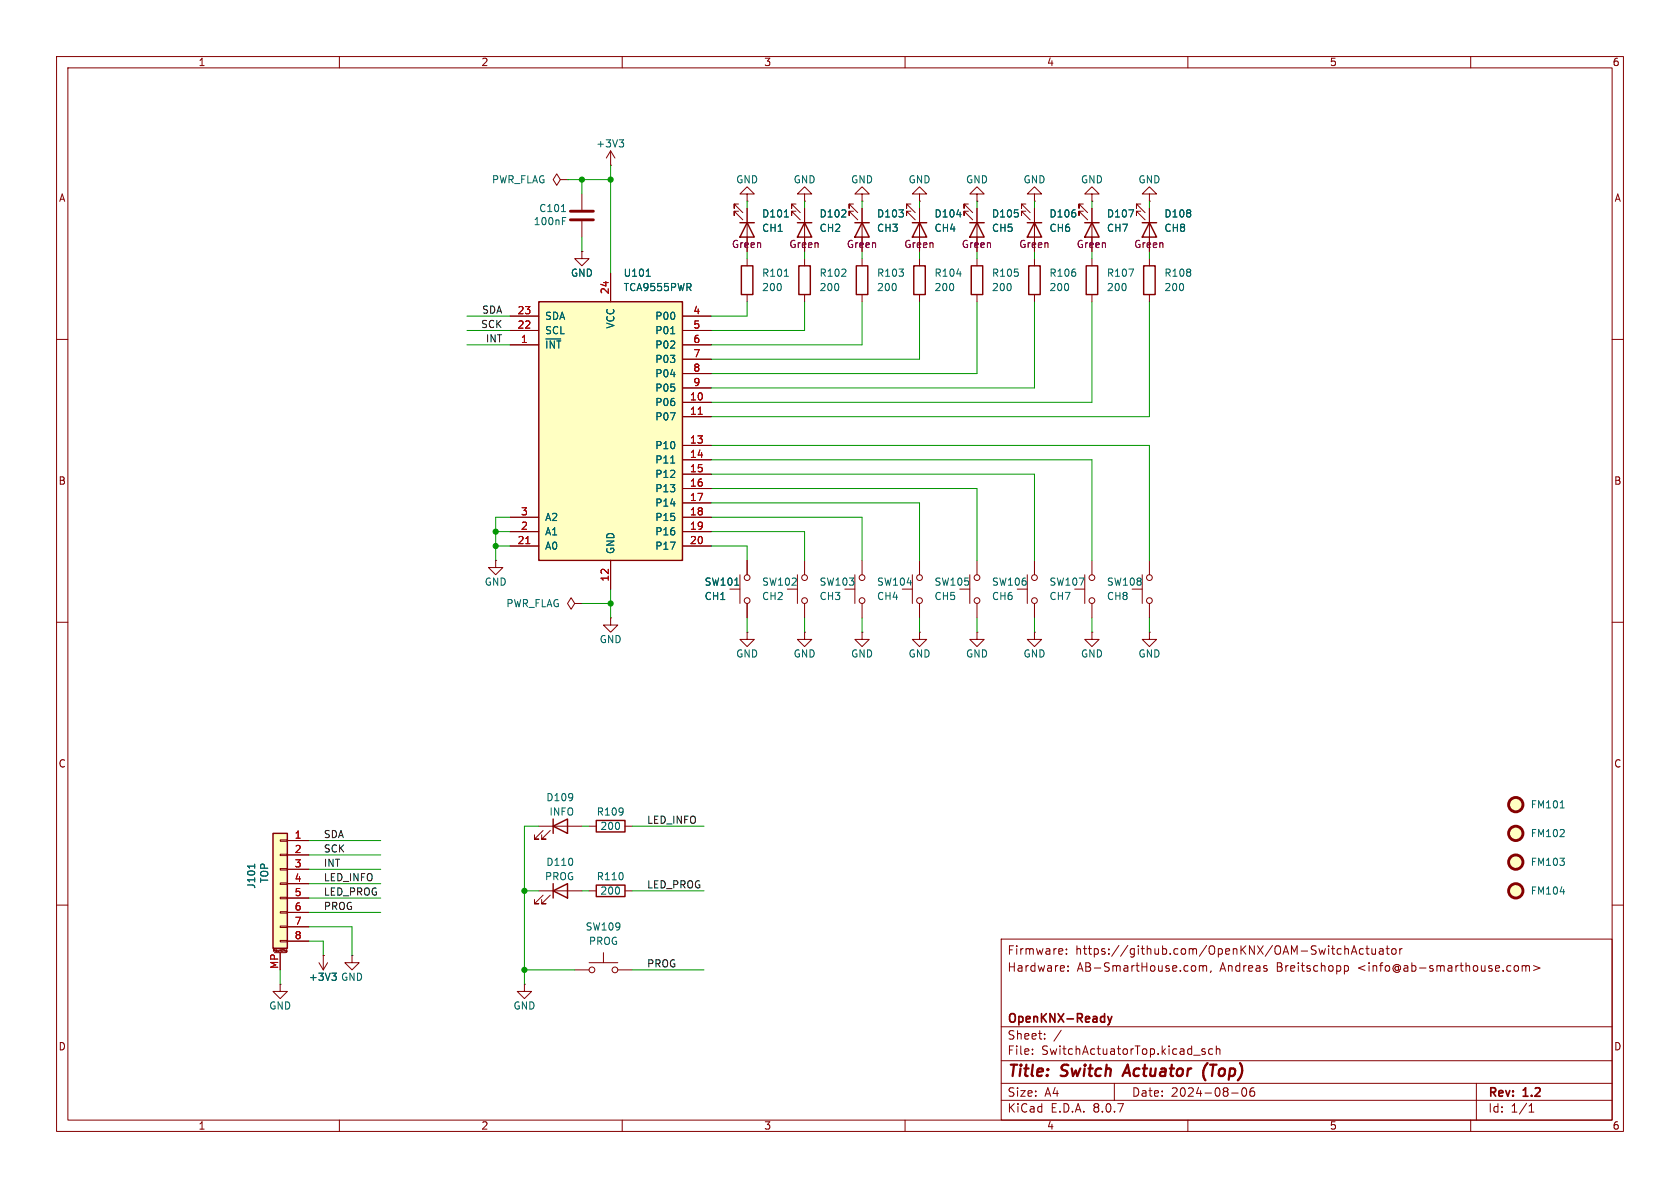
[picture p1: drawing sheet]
<svg xmlns="http://www.w3.org/2000/svg" width="297mm" height="210mm" viewBox="0 0 297 210" stroke-linecap="round" stroke-linejoin="round" font-family="sans-serif">
<g fill="none" stroke="#840000" stroke-width=".18">
<path d="M10 10h277v190h-277zM12 12h273v186h-273zM60 10v2M110 10v2M160 10v2M210 10v2M260 10v2M130.6 36.1h-.8v.7v-.7l1.5 1.5M130.6 37.3h-.8v.8v-.8l1.5 1.6M132.1 34.3h1.2l-1.2-1.3-1.3 1.3h1.3v1.3M132.1 35.6h.1M132.1 36.8v7.7"/>
<path d="M140.7 36.1h-.7v.7v-.7l1.5 1.5M140.7 37.3h-.7v.8v-.8l1.5 1.6M142.2 34.3h1.3l-1.3-1.3-1.2 1.3h1.2v1.3M142.2 35.6h.1M142.2 36.8v7.7M150.9 36.1h-.8v.7v-.7l1.5 1.5M150.9 37.3h-.8v.8v-.8l1.5 1.6M152.4 34.3h1.3l-1.3-1.3-1.3 1.3h1.3v1.3M152.4 35.6h.1M152.4 36.8v7.7M162.6 34.3h1.2l-1.2-1.3-1.3 1.3h1.3v1.3M162.6 35.6h.1"/>
<path d="M191.5 36.1h-.7v.7v-.7l1.5 1.5M191.5 37.3h-.7v.8v-.8l1.5 1.6M193 36.8v7.7M203.2 34.3h1.3l-1.3-1.3-1.3 1.3h1.3v1.3M203.2 35.6h.1M132.1 45.7v1.3M132.1 52.1v1.2M142.2 45.7v1.3M142.2 52.1v1.2M152.4 45.7v1.3M152.4 52.1v1.2M203.2 45.7v1.3"/>
<path d="M203.2 52.1v1.2M10 60h2M285 60h2M87.6 99.1v1.2h1.3l-1.3 1.3-1.2-1.3h1.2M87.6 99.1h.1M132.1 99.1v2.5M172.7 99.1v2.5M182.9 99.1v2.5M10 110h2M107.9 109.2v1.3h1.3l-1.3 1.3-1.2-1.3h1.2M107.9 109.2h.1M129 104.1h1.8"/>
<path d="M130.8 101.6v5.1M132.1 106.7v2.5M152.4 111.8v1.2h1.3l-1.3 1.3-1.3-1.3h1.3M152.4 111.8h.1M171.4 101.6v5.1M172.7 111.8v1.2h1.3l-1.3 1.3-1.3-1.3h1.3M172.7 111.8h.1M172.7 106.7v2.5M181.6 101.6v5.1M182.9 106.7v2.5M285 110h2M95.2 157.5h7.7"/>
<path d="M96 158.2l-1.5 1.6h.7h-.7v-.8M97.3 158.2l-1.5 1.6h.7h-.7v-.8M104.1 157.5h1.3M110.5 157.5h1.3M10 160h2M49.5 174v1.3h1.3l-1.3 1.2-1.2-1.2h1.2M49.5 174h.1M56.4 170.2l.7 1.3M57.1 168.9h.1M57.1 168.9v2.6M57.9 170.2l-.8 1.3M62.2 168.9v1.3h1.3l-1.3 1.3-1.2-1.3h1.2"/>
<path d="M62.2 168.9h.1M92.7 174v1.3h1.3l-1.3 1.2-1.3-1.2h1.3M92.7 174h.1M101.6 171.5h2.5M104.1 170.2h5.1M106.7 168.4v1.8M109.2 171.5h2.6M177 166h108v32h-108zM187.8 167.8l.1 .3-.7 .1M188.5 168.6v.1M188.5 167.8v.1M188.8 171.6v.1"/>
<path d="M188.8 170.8v.1M211.1 170.7l.3 .3v.4l-.3 .3M212 170.8l.5-.1 .2 .2M212 170.7v1M212.7 170.9l.2-.2 .3 .1 .1 .9M212.7 170.9v.8M214.1 171.6l-.1 .3M237.7 170.8l.4-.1 .3 .3v.4l-.2 .2h-.5M237.7 170.7v1.5M237.7 167.8l.3-.1 .3 .1 .1 .9M237.7 167.2v1.5M238.9 168.7l.5-1.5 .5 1.5"/>
<path d="M239 168.3h.7M241 167.8l-.4-.1-.3 .3v.4l.2 .2h.5M241.5 167.7h.5M241.7 167.2v1.3l.3 .2M242.5 167.7l.1 .9 .4 .1 .2-.1M243.2 167.7v1M243.9 167.8h.6v.9M244.5 168.1h-.5a.29 .29 0 0 0-.2 .3 .29 .29 0 0 0 .2 .3l.5-.1M245 167.7h.6M245.2 167.2v1.3l.4 .2M246.2 167.8l.3-.1 .3 .3v.4l-.3 .3-.3-.1-.2-.2v-.4zM247.5 167.7v1"/>
<path d="M247.9 167.7l-.3 .1-.1 .2M267.8 170.8l.4-.1 .3 .3v.4l-.3 .3-.4-.1-.1-.2v-.4zM269.1 170.8l.4-.1 .2 .2M269.1 170.7v1M269.7 170.9l.3-.2 .3 .1 .1 .9M269.7 170.9v.8M271.1 170.7l1.1 .4-1.1 .5M285 160h2M60 198v2M110 198v2M160 198v2M177 194.5h108"/>
<path d="M177 191.5h108M177 187.5h108M177 181.5h108M182.5 186.3v.1M182.5 185.5v.1M184.7 183.6v.1M184.7 182.8v.1M187.6 182.1l-1.3 2M197 191.5v3M210 198v2M211 186.5h1.2M213 185.5l-.3-.1-.2 .2v.2l.5 .2v.3h-.5"/>
<path d="M214.4 185.5l-.4-.1-.3 .3v.4l.1 .2h.6M215 185.5l.2-.1 .4 .1 .1 .9M215 184.9v1.5M217.7 193.2h1.2M219.7 192.4a.81 .81 0 0 0 .3 1.4l.2-.1 .2-.5-.2-.8M221.2 192.4a1.17 1.17 0 0 0-.1 1.3h.6l.1-.5-.3-.3h-.4l-.1 .3M260 198v2M261 191.5v6.5M270.3 196.6h.9M270.3 195.5l.4-.4v1.5"/>
<circle cx="132.1" cy="106.2" r=".51"/>
<circle cx="132.1" cy="102.1" r=".51"/>
<circle cx="172.7" cy="102.1" r=".51"/>
<circle cx="172.7" cy="106.2" r=".51"/>
<circle cx="182.9" cy="102.1" r=".51"/>
<circle cx="182.9" cy="106.2" r=".51"/>
<circle cx="104.6" cy="171.5" r=".51"/>
<circle cx="108.7" cy="171.5" r=".51"/>
</g>
<path d="M199.4 188.2l-1 2M213.5 187.9a2.35 2.35 0 0 0-.4 3.1" fill="none" stroke="#840000" stroke-width=".4"/>
<path d="M195.8 179.7l.4 1M196.6 179.7l-.4 1M196.2 180.7l-.1 .3-.3 .2" fill="none" stroke="#840000" stroke-width=".3"/>
<path d="M138.7 38.4h.7M199.6 37.1h.8l-.5 1.3M138.7 48.8h.7M129.9 103.4h.7M58.7 172h.7l-.4 .5M59.2 172.5l.2 .3v.3l-.2 .2" fill="none" stroke="#006464" stroke-width=".18"/>
<g fill="none" stroke="#840000" stroke-width=".25">
<path d="M130.8 39.4h2.5M132.1 39.4l1.2 2.5h-2.5zM141 39.4h2.5M142.2 39.4l1.3 2.5h-2.5zM151.1 39.4h2.6M152.4 39.4l1.3 2.5h-2.6zM191.8 39.4h2.5M193 39.4l1.3 2.5h-2.5zM131.1 47h2v5.1h-2zM141.2 47h2.1v5.1h-2.1zM151.4 47h2v5.1h-2zM202.2 47h2v5.1h-2z"/>
<path d="M97.8 157.5l2.5-1.3v2.6zM97.8 156.2v2.6M105.4 156.5h5.1v2h-5.1z"/>
</g>
<path d="M95.2 53.3h25.4v45.8h-25.4z" fill="#ffffc2"/>
<path d="M95.2 53.3h25.4v45.8h-25.4z" fill="none" stroke="#840000" stroke-width=".25"/>
<g fill="none" stroke="#840000" stroke-width=".18">
<path d="M90.2 58.4h5M90.2 55.9h5M107.9 48.3v5M120.6 58.4h5.1M120.6 55.9h5.1M90.2 61h5M120.6 61h5.1M120.6 71.1h5.1M120.6 73.7h5.1M120.6 78.7h5.1M120.6 63.5h5.1M120.6 66h5.1"/>
<path d="M120.6 68.6h5.1M90.2 91.4h5M90.2 94h5M90.2 96.5h5M107.9 99.1v5M120.6 81.3h5.1M120.6 83.8h5.1M120.6 86.4h5.1M120.6 88.9h5.1M120.6 91.4h5.1M120.6 94h5.1M120.6 96.5h5.1"/>
<path d="M193 99.1v2.5M203.2 99.1v2.5M182.9 111.8v1.2h1.2l-1.2 1.3-1.3-1.3h1.3M182.9 111.8h.1M191.8 101.6v5.1M193 111.8v1.2h1.3l-1.3 1.3-1.2-1.3h1.2M193 111.8h.1M193 106.7v2.5M201.9 101.6v5.1M203.2 106.7v2.5"/>
<circle cx="193" cy="106.2" r=".51"/>
<circle cx="193" cy="102.1" r=".51"/>
<circle cx="203.2" cy="102.1" r=".51"/>
<circle cx="203.2" cy="106.2" r=".51"/>
</g>
<path d="M123.4 73.2h.8M93 96.1h.7" fill="none" stroke="#a90000" stroke-width=".18"/>
<path d="M114.2 48.8h.8M118.6 59h.7M118.6 81.9h.7" fill="none" stroke="#006464" stroke-width=".18"/>
<path d="M48.3 147.3h2.5v20.3h-2.5z" fill="#ffffc2"/>
<g fill="none" stroke="#840000" stroke-width=".18">
<path d="M99.1 31.8l-.7-1.1-.6 1.1 .6 1 .7-1h1.2M100.3 31.8h.1M102.9 34.3v2.8M102.9 39.1v2.8M107.9 29.2h.1M107.9 26.7l-.7 1.2M107.9 26.7v2.5M107.9 26.7l.8 1.2M132.1 36.8v2.6M142.2 36.8v2.6M152.4 36.8v2.6M161 36.1h-.7v.7v-.7l1.5 1.5"/>
<path d="M161 37.3h-.7v.8v-.8l1.5 1.6M162.6 36.8v7.7M171.2 36.1h-.8v.7v-.7l1.6 1.5M171.2 37.3h-.8v.8v-.8l1.6 1.6M172.7 34.3h1.3l-1.3-1.3-1.3 1.3h1.3v1.3M172.7 35.6h.1M172.7 36.8v7.7M181.4 36.1h-.8v.7v-.7l1.5 1.5M181.4 37.3h-.8v.8v-.8l1.5 1.6M182.9 34.3h1.2l-1.2-1.3-1.3 1.3h1.3v1.3M182.9 35.6h.1M182.9 36.8v7.7"/>
<path d="M193 34.3h1.3l-1.3-1.3-1.2 1.3h1.2v1.3M193 35.6h.1M193 36.8v2.6M201.7 36.1h-.8v.7v-.7l1.5 1.5M201.7 37.3h-.8v.8v-.8l1.5 1.6M203.2 36.8v7.7M90.2 58.4h5M90.2 55.9h5M102.9 44.5v1.2h1.2l-1.2 1.3-1.3-1.3h1.3M102.9 44.5h.1M107.9 48.3v5M120.6 58.4h5.1"/>
<path d="M120.6 55.9h5.1M132.1 41.9v2.6M142.2 41.9v2.6M152.4 41.9v2.6M162.6 45.7v1.3M162.6 52.1v1.2M172.7 45.7v1.3M172.7 52.1v1.2M182.9 45.7v1.3M182.9 52.1v1.2M193 41.9v2.6M193 45.7v1.3"/>
<path d="M193 52.1v1.2M90.2 61h5M120.6 61h5.1M120.6 71.1h5.1M120.6 73.7h5.1M120.6 78.7h5.1M120.6 63.5h5.1M120.6 66h5.1M120.6 68.6h5.1M90.2 91.4h5M90.2 94h5M90.2 96.5h5"/>
<path d="M107.9 99.1v5M120.6 81.3h5.1M120.6 83.8h5.1M120.6 86.4h5.1M120.6 88.9h5.1M120.6 91.4h5.1M120.6 94h5.1M120.6 96.5h5.1M132.1 99.1v2.5M142.2 99.1v2.5M152.4 99.1v2.5M162.6 99.1v2.5"/>
<path d="M101.6 106.7l-.6-1-.7 1 .7 1 .6-1h1.3M102.9 106.7h.1M132.1 111.8v1.2h1.2l-1.2 1.3-1.3-1.3h1.3M132.1 111.8h.1M132.1 106.7v2.5M139.2 104.1h1.8M141 101.6v5.1M142.2 111.8v1.2h1.3l-1.3 1.3-1.2-1.3h1.2M142.2 111.8h.1M142.2 106.7v2.5M151.1 101.6v5.1M152.4 106.7v2.5"/>
<path d="M161.3 101.6v5.1M162.6 111.8v1.2h1.2l-1.2 1.3-1.3-1.3h1.3M162.6 111.8h.1M162.6 106.7v2.5M203.2 111.8v1.2h1.3l-1.3 1.3-1.3-1.3h1.3M203.2 111.8h.1M49.5 158.6h1.3v.3h-1.3zM49.5 156.1h1.3v.2h-1.3zM49.5 153.5h1.3v.3h-1.3zM49.5 151h1.3v.3h-1.3zM49.5 148.5h1.3v.2h-1.3zM50.8 148.6h3.8"/>
<path d="M50.8 151.1h3.8M50.8 153.7h3.8M50.8 156.2h3.8M50.8 158.8h3.8M95.2 146.1h7.7M96 146.8l-1.5 1.5h.7h-.7v-.7M97.3 146.8l-1.5 1.5h.7h-.7v-.7M104.1 146.1h1.3M110.5 146.1h1.3M48.3 168.2v-.4l.2 .3 .1-.3v.4M48.5 168.4h2M49.5 166.2h1.3v.3h-1.3z"/>
<path d="M49.5 163.7h1.3v.3h-1.3zM49.5 161.2h1.3v.2h-1.3zM49.5 168.4v3.1M49.8 167.8v.3M50 167.8h.1M50.6 168.2v-.2l.1-.1v.4M50.6 168.3h.1M50.6 168.2h.1M50.7 168.3h.1M50.8 161.3h3.8M50.8 163.8h3.8M50.8 166.4h3.8"/>
<path d="M57.1 168.9h.1"/>
<circle cx="142.2" cy="102.1" r=".51"/>
<circle cx="142.2" cy="106.2" r=".51"/>
<circle cx="152.4" cy="106.2" r=".51"/>
<circle cx="152.4" cy="102.1" r=".51"/>
<circle cx="162.6" cy="102.1" r=".51"/>
<circle cx="162.6" cy="106.2" r=".51"/>
</g>
<g fill="none" stroke="#840000" stroke-width=".25">
<path d="M161.3 39.4h2.5M162.6 39.4l1.2 2.5h-2.5zM171.4 39.4h2.6M172.7 39.4l1.3 2.5h-2.6zM181.6 39.4h2.5M182.9 39.4l1.2 2.5h-2.5zM201.9 39.4h2.6M203.2 39.4l1.3 2.5h-2.6zM161.5 47h2.1v5.1h-2.1zM171.7 47h2v5.1h-2zM181.9 47h2v5.1h-2zM192 47h2.1v5.1h-2.1z"/>
<path d="M48.3 147.3h2.5v20.3h-2.5zM97.8 146.1l2.5-1.3v2.5zM97.8 144.8v2.5M105.4 145h5.1v2.1h-5.1z"/>
</g>
<g fill="none" stroke="#006464" stroke-width=".18">
<path d="M99.3 37.4h.7M99.4 39.1h.5M99.4 38.5h.6M109.5 24.7h.7l-.4 .5M110 25.2l.2 .2v.3l-.2 .3M138.7 38.4h.7M169.1 37.9h.8M199.6 37.1h.8l-.5 1.3M114.2 48.8h.8M118.6 59h.7M169.1 48.4h.8M199.6 47.6h.8l-.5 1.2"/>
<path d="M118.6 81.9h.7M129.9 103.4h.7M45 152.8v.7M275.8 142.8h.7M275.8 157.6h.8M58.7 172h.7l-.4 .5M59.2 172.5l.2 .3v.3l-.2 .2"/>
</g>
<g fill="#ffffc2" stroke="#ffffc2" stroke-width=".18">
<circle cx="268" cy="147.3" r="1.27"/>
<circle cx="268" cy="142.2" r="1.27"/>
<circle cx="268" cy="152.4" r="1.27"/>
<circle cx="268" cy="157.5" r="1.27"/>
</g>
<g fill="none" stroke="#840000" stroke-width=".51">
<path d="M100.8 38.9h4.1M100.8 37.3h4.1"/>
<circle cx="268" cy="157.5" r="1.27"/>
<circle cx="268" cy="147.3" r="1.27"/>
<circle cx="268" cy="142.2" r="1.27"/>
<circle cx="268" cy="152.4" r="1.27"/>
</g>
<g fill="none" stroke="#009600" stroke-width=".18">
<path d="M100.3 31.8h7.6M102.9 31.8v2.5M107.9 29.2v19.1M132.1 35.6v1.2M142.2 35.6v1.2M152.4 35.6v1.2M162.6 35.6v1.2M172.7 35.6v1.2M182.9 35.6v1.2M193 35.6v1.2M203.2 35.6v1.2M82.5 58.4h7.7"/>
<path d="M82.5 55.9h7.7M102.9 41.9v2.6M132.1 44.5v1.2M132.1 53.3v2.6h-6.4M142.2 44.5v1.2M142.2 53.3v5.1h-16.5M152.4 53.3v7.7h-26.7M152.4 44.5v1.2M162.6 44.5v1.2M162.6 53.3v10.2h-36.9M172.7 53.3v12.7h-47M172.7 44.5v1.2"/>
<path d="M182.9 53.3v15.3h-57.2M182.9 44.5v1.2M193 53.3v17.8h-67.3M193 44.5v1.2M203.2 53.3v20.4h-77.5M203.2 44.5v1.2M82.5 61h7.7M125.7 78.7h77.5v20.4M87.6 94h2.6M87.6 96.5h2.6M90.2 91.4h-2.6v7.7M125.7 88.9h36.9v10.2"/>
<path d="M125.7 83.8h57.2v15.3M125.7 96.5h6.4v2.6M125.7 94h16.5v5.1M125.7 81.3h67.3v17.8M125.7 86.4h47v12.7M125.7 91.4h26.7v7.7M102.9 106.7h5M107.9 104.1v5.1M132.1 109.2v2.6M142.2 109.2v2.6M152.4 109.2v2.6M162.6 109.2v2.6"/>
<path d="M172.7 109.2v2.6M182.9 109.2v2.6M193 109.2v2.6M203.2 109.2v2.6M54.6 153.7h12.7M54.6 158.8h12.7M54.6 156.2h12.7M54.6 151.1h12.7M54.6 148.6h12.7M92.7 157.5h2.5M95.2 146.1h-2.5v27.9M102.9 146.1h1.2"/>
<path d="M102.9 157.5h1.2M111.8 146.1h12.7M111.8 157.5h12.7M49.5 171.5v2.5M54.6 161.3h12.7M54.6 163.8h7.6v5.1M54.6 166.4h2.5v2.5M92.7 171.5h8.9M111.8 171.5h12.7"/>
</g>
<path d="M123.4 73.2h.8M93 96.1h.7" fill="none" stroke="#a90000" stroke-width=".18"/>
<g fill="#009600" stroke="#009600" stroke-width=".18">
<circle cx="87.6" cy="96.5" r=".46"/>
<circle cx="87.6" cy="94" r=".46"/>
<circle cx="107.9" cy="106.7" r=".46"/>
<circle cx="107.9" cy="31.8" r=".46"/>
<circle cx="102.9" cy="31.8" r=".46"/>
<circle cx="92.7" cy="157.5" r=".46"/>
<circle cx="92.7" cy="171.5" r=".46"/>
</g>
<g font-size="2.8" fill="#840000">
<text x="178" y="190.9">Title:</text>
<text x="187.7" y="190.9">Switch</text>
<text x="199.6" y="190.9">Actuator</text>
<text x="214.3" y="190.9">(Top)</text>
</g>
<g font-size="2.1" fill="#840000">
<text x="178" y="172">Hardware:</text>
<text x="178" y="169">Firmware:</text>
<text x="190.1" y="169">https://github.com/OpenKNX/OAM-SwitchActuator</text>
<text x="190.4" y="172">AB-SmartHouse.com,</text>
<text x="215.7" y="172">Andreas</text>
<text x="225.8" y="172">Breitschopp</text>
<text x="240.3" y="172">&lt;info@ab-smarthouse.com&gt;</text>
<text x="178" y="184">Sheet:</text>
<text x="178" y="181.2">OpenKNX-Ready</text>
<text x="178" y="186.7">File:</text>
<text x="184.1" y="186.7">SwitchActuatorTop.kicad_sch</text>
<text x="178" y="196.9">KiCad</text>
<text x="178" y="194.1">Size:</text>
<text x="184.7" y="194.1">A4</text>
<text x="185.7" y="196.9">E.D.A.</text>
<text x="193.3" y="196.9">8.0.7</text>
<text x="200" y="194.1">Date:</text>
<text x="207" y="194.1">2024-08-06</text>
<text x="263" y="194.3">Rev:</text>
<text x="263" y="196.9">Id:</text>
<text x="267.1" y="196.9">1/1</text>
<text x="269.4" y="194.3">1.2</text>
</g>
<g font-size="1.8" fill="#840000">
<text x="35" y="11.9">1</text>
<text x="85" y="11.9">2</text>
<text x="135" y="11.9">3</text>
<text x="185" y="11.9">4</text>
<text x="235" y="11.9">5</text>
<text x="285" y="11.9">6</text>
<text x="10.3" y="35.9">A</text>
<text x="285.3" y="35.9">A</text>
<text x="10.3" y="85.9">B</text>
<text x="285.3" y="85.9">B</text>
<text x="10.3" y="135.9">C</text>
<text x="285.3" y="135.9">C</text>
<text x="10.3" y="185.9">D</text>
<text x="285.3" y="185.9">D</text>
<text x="35" y="199.9">1</text>
<text x="85" y="199.9">2</text>
<text x="135" y="199.9">3</text>
<text x="185" y="199.9">4</text>
<text x="235" y="199.9">5</text>
<text x="285" y="199.9">6</text>
</g>
<g font-size="1.8" fill="#006464">
<text x="105.3" y="26.3">+3V3</text>
<text x="86.9" y="32.6">PWR_FLAG</text>
<text x="130" y="32.6">GND</text>
<text x="140.2" y="32.6">GND</text>
<text x="150.4" y="32.6">GND</text>
<text x="160.5" y="32.6">GND</text>
<text x="170.7" y="32.6">GND</text>
<text x="180.8" y="32.6">GND</text>
<text x="191" y="32.6">GND</text>
<text x="201.2" y="32.6">GND</text>
<text x="94.3" y="40">100nF</text>
<text x="95.2" y="37.7">C101</text>
<text x="134.6" y="38.6">D101</text>
<text x="134.6" y="41.2">CH1</text>
<text x="144.8" y="38.6">D102</text>
<text x="144.8" y="41.2">CH2</text>
<text x="154.9" y="38.6">D103</text>
<text x="154.9" y="41.2">CH3</text>
<text x="165.1" y="38.6">D104</text>
<text x="165.1" y="41.2">CH4</text>
<text x="175.3" y="38.6">D105</text>
<text x="175.3" y="41.2">CH5</text>
<text x="185.4" y="38.6">D106</text>
<text x="185.4" y="41.2">CH6</text>
<text x="195.6" y="38.6">D107</text>
<text x="195.6" y="41.2">CH7</text>
<text x="205.7" y="38.6">D108</text>
<text x="205.7" y="41.2">CH8</text>
<text x="100.8" y="49.1">GND</text>
<text x="110.2" y="49.1">U101</text>
<text x="110.2" y="51.7">TCA9555PWR</text>
<text x="134.6" y="49.1">R101</text>
<text x="134.6" y="51.7">200</text>
<text x="144.8" y="49.1">R102</text>
<text x="144.8" y="51.7">200</text>
<text x="154.9" y="49.1">R103</text>
<text x="154.9" y="51.7">200</text>
<text x="165.1" y="49.1">R104</text>
<text x="165.1" y="51.7">200</text>
<text x="175.3" y="49.1">R105</text>
<text x="175.3" y="51.7">200</text>
<text x="185.4" y="49.1">R106</text>
<text x="185.4" y="51.7">200</text>
<text x="195.6" y="49.1">R107</text>
<text x="195.6" y="51.7">200</text>
<text x="205.7" y="49.1">R108</text>
<text x="205.7" y="51.7">200</text>
<text x="96.3" y="59.3">SCL</text>
<text x="96.3" y="56.7">SDA</text>
<text x="108.8" y="58.2" transform="rotate(-90 108.8 58.2)">VCC</text>
<text x="115.7" y="56.7">P00</text>
<text x="115.7" y="59.3">P01</text>
<text x="96.3" y="61.8">~{INT}</text>
<text x="115.7" y="61.8">P02</text>
<text x="115.7" y="64.4">P03</text>
<text x="115.7" y="72">P06</text>
<text x="115.7" y="66.9">P04</text>
<text x="115.7" y="69.4">P05</text>
<text x="115.7" y="74.5">P07</text>
<text x="115.7" y="79.6">P10</text>
<text x="115.7" y="82.1">P11</text>
<text x="115.7" y="84.7">P12</text>
<text x="115.7" y="87.2">P13</text>
<text x="115.7" y="89.8">P14</text>
<text x="96.3" y="94.8">A1</text>
<text x="96.3" y="92.3">A2</text>
<text x="115.7" y="92.3">P15</text>
<text x="115.7" y="94.8">P16</text>
<text x="96.3" y="97.4">A0</text>
<text x="108.8" y="98" transform="rotate(-90 108.8 98)">GND</text>
<text x="115.7" y="97.4">P17</text>
<text x="85.6" y="103.7">GND</text>
<text x="89.4" y="107.5">PWR_FLAG</text>
<text x="124.5" y="103.7">SW101</text>
<text x="124.5" y="106.3">CH1</text>
<text x="134.6" y="103.7">SW102</text>
<text x="134.6" y="106.3">CH2</text>
<text x="144.8" y="103.7">SW103</text>
<text x="144.8" y="106.3">CH3</text>
<text x="154.9" y="103.7">SW104</text>
<text x="154.9" y="106.3">CH4</text>
<text x="165.1" y="103.7">SW105</text>
<text x="165.1" y="106.3">CH5</text>
<text x="175.3" y="103.7">SW106</text>
<text x="175.3" y="106.3">CH6</text>
<text x="185.4" y="103.7">SW107</text>
<text x="185.4" y="106.3">CH7</text>
<text x="195.6" y="103.7">SW108</text>
<text x="195.6" y="106.3">CH8</text>
<text x="105.9" y="113.9">GND</text>
<text x="130" y="116.4">GND</text>
<text x="140.2" y="116.4">GND</text>
<text x="150.4" y="116.4">GND</text>
<text x="160.5" y="116.4">GND</text>
<text x="170.7" y="116.4">GND</text>
<text x="180.8" y="116.4">GND</text>
<text x="191" y="116.4">GND</text>
<text x="201.2" y="116.4">GND</text>
<text x="96.5" y="141.8">D109</text>
<text x="270.5" y="143.1">FM101</text>
<text x="97" y="144.4">INFO</text>
<text x="105.4" y="144.4">R109</text>
<text x="106" y="146.9">200</text>
<text x="270.5" y="148.2">FM102</text>
<text x="96.2" y="155.8">PROG</text>
<text x="96.5" y="153.3">D110</text>
<text x="105.4" y="155.8">R110</text>
<text x="270.5" y="153.3">FM103</text>
<text x="45.3" y="157.2" transform="rotate(-90 45.3 157.2)">J101</text>
<text x="47.6" y="156.2" transform="rotate(-90 47.6 156.2)">TOP</text>
<text x="106" y="158.3">200</text>
<text x="270.5" y="158.3">FM104</text>
<text x="103.4" y="164.7">SW109</text>
<text x="104" y="167.2">PROG</text>
<text x="54.5" y="173.6">+3V3</text>
<text x="60.2" y="173.6">GND</text>
<text x="47.5" y="178.7">GND</text>
<text x="90.7" y="178.7">GND</text>
</g>
<g font-size="1.8" fill="#840084">
<text x="129.3" y="44">Green</text>
<text x="139.4" y="44">Green</text>
<text x="149.6" y="44">Green</text>
<text x="159.8" y="44">Green</text>
<text x="169.9" y="44">Green</text>
<text x="180.1" y="44">Green</text>
<text x="190.2" y="44">Green</text>
<text x="200.4" y="44">Green</text>
</g>
<g font-size="1.8" fill="#a90000">
<text x="107.7" y="52.1" transform="rotate(-90 107.7 52.1)">24</text>
<text x="91.4" y="58.2">22</text>
<text x="91.4" y="55.6">23</text>
<text x="122.5" y="55.6">4</text>
<text x="122.5" y="58.2">5</text>
<text x="92" y="60.7">1</text>
<text x="122.5" y="60.7">6</text>
<text x="122.5" y="63.2">7</text>
<text x="122.5" y="65.8">8</text>
<text x="121.9" y="70.9">10</text>
<text x="122.5" y="68.3">9</text>
<text x="121.9" y="73.4">11</text>
<text x="121.9" y="78.5">13</text>
<text x="121.9" y="81">14</text>
<text x="121.9" y="83.6">15</text>
<text x="121.9" y="86.1">16</text>
<text x="121.9" y="88.6">17</text>
<text x="92" y="93.7">2</text>
<text x="92" y="91.2">3</text>
<text x="121.9" y="91.2">18</text>
<text x="121.9" y="93.7">19</text>
<text x="91.4" y="96.3">21</text>
<text x="121.9" y="96.3">20</text>
<text x="107.7" y="102.9" transform="rotate(-90 107.7 102.9)">12</text>
<text x="52" y="148.3">1</text>
<text x="52" y="150.9">2</text>
<text x="52" y="153.4">3</text>
<text x="52" y="156">4</text>
<text x="52" y="158.5">5</text>
<text x="52" y="161">6</text>
<text x="52" y="163.6">7</text>
<text x="52" y="166.1">8</text>
<text x="49.3" y="171.4" transform="rotate(-90 49.3 171.4)">MP</text>
</g>
<g font-size="1.8" fill="#0f0f0f">
<text x="84.9" y="58.1">SCK</text>
<text x="85.1" y="55.5">SDA</text>
<text x="85.8" y="60.6">INT</text>
<text x="57.1" y="148.2">SDA</text>
<text x="114.3" y="145.7">LED_INFO</text>
<text x="57.1" y="150.8">SCK</text>
<text x="57.1" y="155.9">LED_INFO</text>
<text x="57.1" y="153.3">INT</text>
<text x="57.1" y="160.9">PROG</text>
<text x="57.1" y="158.4">LED_PROG</text>
<text x="114.3" y="157.1">LED_PROG</text>
<text x="114.3" y="171.1">PROG</text>
</g>
<text font-size=".5" fill="#840000" x="48.1" y="168.4">Mounting</text>
</svg>
